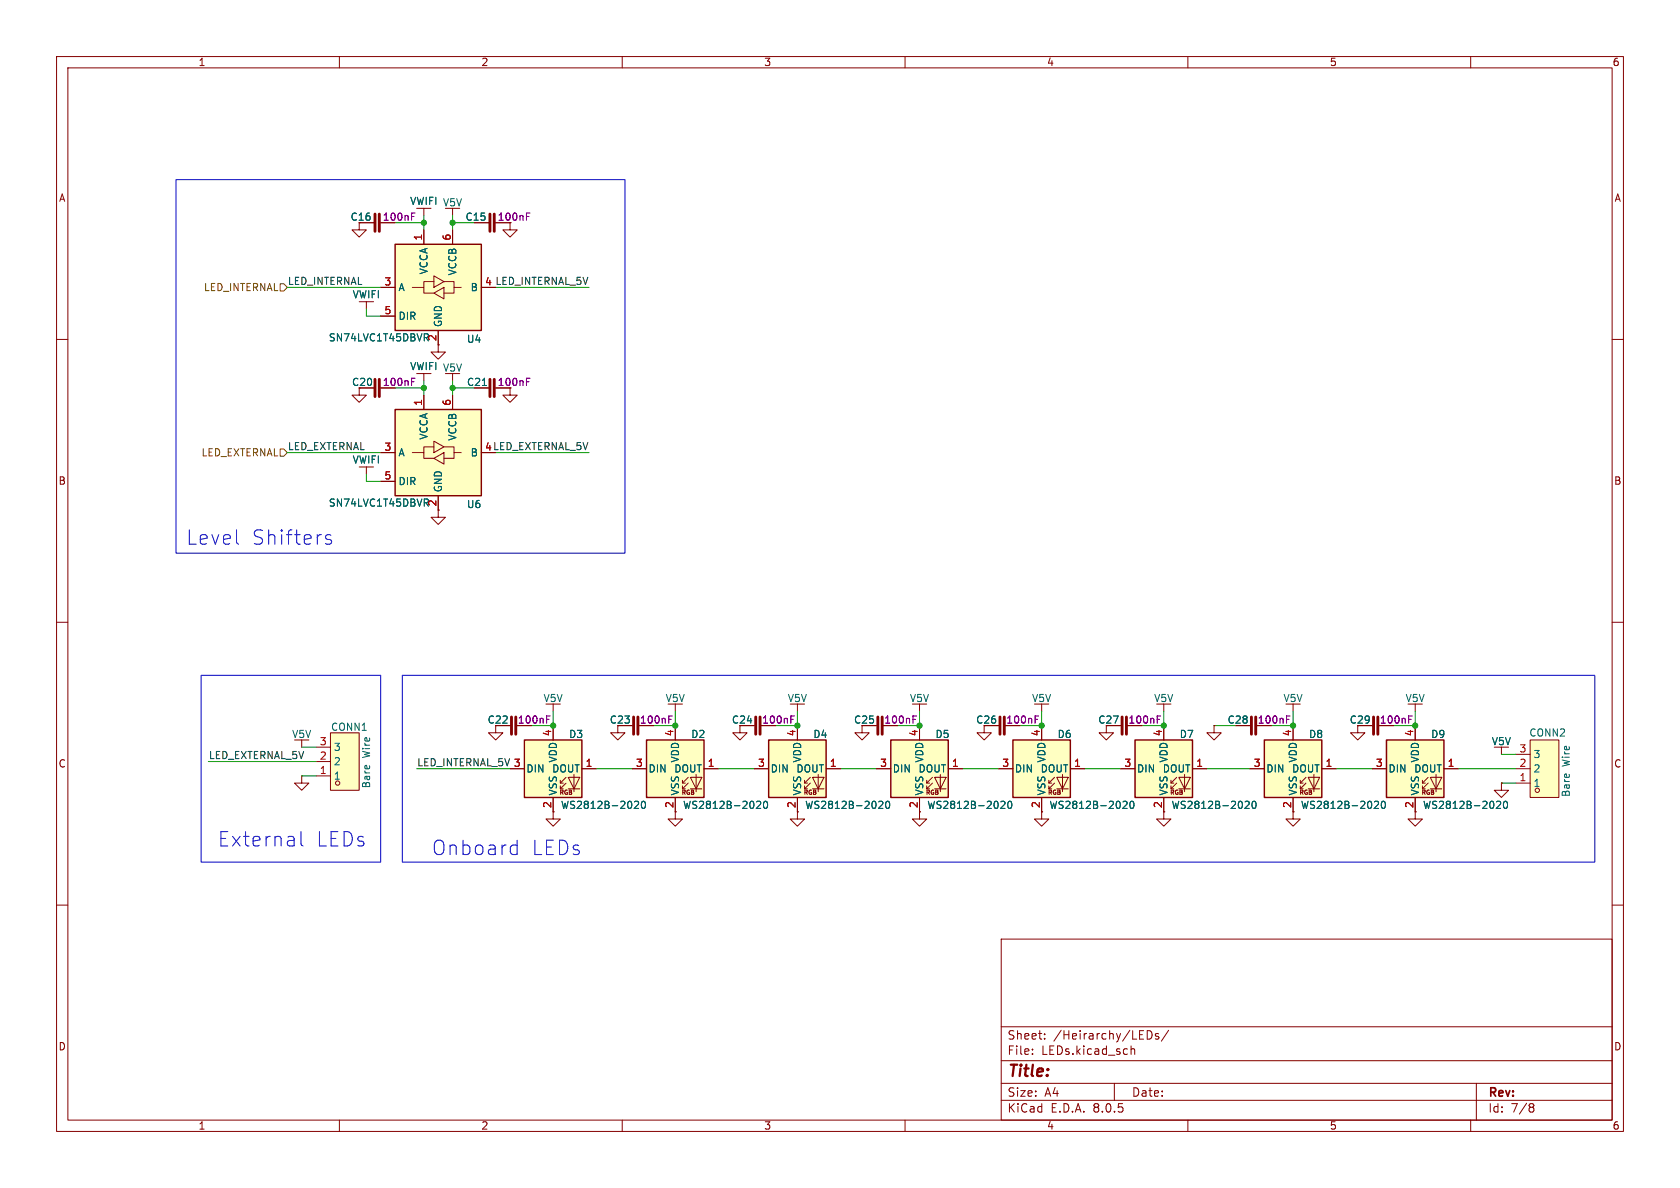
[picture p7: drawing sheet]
<svg xmlns="http://www.w3.org/2000/svg" width="297mm" height="210mm" viewBox="0 0 297 210" stroke-linecap="round" stroke-linejoin="round" font-family="sans-serif">
<g fill="none" stroke="#840000" stroke-width=".18">
<path d="M10 10h277v190h-277zM12 12h273v186h-273zM60 10v2M110 10v2M160 10v2M210 10v2M260 10v2M10 60h2M285 60h2M10 110h2M285 110h2M218.4 128.3h2.6"/>
<path d="M10 160h2M162.6 143.5v1.3h1.2l-1.2 1.3-1.3-1.3h1.3M285 160h2M177 166h108v32h-108zM60 198v2M110 198v2M160 198v2M177 194.5h108M177 191.5h108M177 187.5h108M177 181.5h108M182.5 186.3v.1"/>
<path d="M182.5 185.5v.1M184.7 183.6v.1M184.7 182.8v.1M197 191.5v3M200 184.9v1.5M200 185.5l.2-.1 .3 .1 .1 .9M202.8 182.2a.76 .76 0 0 1 .9 .7 .76 .76 0 0 1-.9 .8zM204.8 182.8l-.3-.1-.3 .2 .1 .2 .5 .2v.3h-.6M206.6 182.1l-1.3 2M210 198v2M260 198v2M261 191.5v6.5"/>
<path d="M270.6 195.1h.3l.3 .3-.3 .3M270.6 195.7h.3M270.9 195.7l.2 .2 .1 .4-.3 .3h-.3"/>
</g>
<path d="M221.2 126.7v3.1M222 126.7v3.1" fill="none" stroke="#840000" stroke-width=".51"/>
<path d="M227.4 127.2h.5M227.4 126.6h.6" fill="none" stroke="#840084" stroke-width=".18"/>
<path d="M92.7 130.8h10.2v10.2h-10.2z" fill="#ffffc2"/>
<g fill="none" stroke="#840000" stroke-width=".18">
<path d="M90.2 128.3h-2.6v1.2h1.3l-1.3 1.3-1.2-1.3h1.2M90.2 135.9h2.5M97.8 124.5v1.2M97.8 128.3v2.5M99.1 139.4h.5M99.1 138.4h.5M100.1 138.4l-1 1v-.5M100.1 137.4l-1 1v-.5M100.5 137.4h2l-1 2zM100.5 139.4h2M101.5 136.9v3.1M102.9 135.9h2.5"/>
<path d="M119.4 124.5v1.2M152.4 128.3v1.2h1.3l-1.3 1.3-1.3-1.3h1.3M198.1 128.3h-2.5v1.2h1.2l-1.2 1.3-1.3-1.3h1.3M214.6 128.3v1.2h1.3l-1.3 1.3-1.2-1.3h1.2M214.6 128.3h.1M97.8 141v3.8h1.3l-1.3 1.3-1.3-1.3h1.3"/>
</g>
<path d="M92.7 130.8h10.2v10.2h-10.2z" fill="none" stroke="#840000" stroke-width=".25"/>
<path d="M112.2 141.8l.5-.2 .2 .4-.8 .9h.8M113.5 141.8l.2-.2a.68 .68 0 0 1 .4 .7 .68 .68 0 0 1-.4 .6l-.2-.1-.1-.4z" fill="none" stroke="#006464" stroke-width=".18"/>
<path d="M90.4 126.7v3.1M91.2 126.7v3.1M198.4 126.7v3.1M199.1 126.7v3.1" fill="none" stroke="#840000" stroke-width=".51"/>
<path d="M96.6 127.2h.5M96.6 126.6h.6M204.6 127.2h.4M204.6 126.6h.6" fill="none" stroke="#840084" stroke-width=".18"/>
<path d="M200.7 130.8h10.1v10.2h-10.1z" fill="#ffffc2"/>
<path d="M198.1 135.9h2.6M205.7 128.3v2.5M207 139.4h.5M207 138.4h.5M208 138.4l-1 1v-.5M208 137.4l-1 1v-.5M208.4 137.4h2l-1 2zM208.4 139.4h2M209.4 136.9v3.1M210.8 135.9h2.6M205.7 141v2.5" fill="none" stroke="#840000" stroke-width=".18"/>
<path d="M200.7 130.8h10.1v10.2h-10.1z" fill="none" stroke="#840000" stroke-width=".25"/>
<path d="M220.1 141.8l.5-.2 .2 .4-.7 .9h.7M221.5 141.8l.1-.2a.68 .68 0 0 1 .5 .7 .68 .68 0 0 1-.5 .6l-.1-.1-.2-.4z" fill="none" stroke="#006464" stroke-width=".18"/>
<path d="M245.1 130.8h10.2v10.2h-10.2z" fill="#ffffc2"/>
<g fill="none" stroke="#840000" stroke-width=".18">
<path d="M174 128.3v1.2h1.3l-1.3 1.3-1.3-1.3h1.3M240 128.3v1.2h1.3l-1.3 1.3-1.2-1.3h1.2M242.6 135.9h2.5M250.2 124.5v1.2M250.2 128.3v2.5M251.5 139.4h.5M251.5 138.4h.5M252.5 138.4l-1 1v-.5M252.5 137.4l-1 1v-.5M252.9 137.4h2l-1 2zM252.9 139.4h2M253.9 136.9v3.1"/>
<path d="M255.3 135.9h2.5M250.2 141v2.5"/>
</g>
<path d="M245.1 130.8h10.2v10.2h-10.2z" fill="none" stroke="#840000" stroke-width=".25"/>
<path d="M264.6 141.8l.5-.2 .2 .4-.8 .9h.8M266 141.7l.1-.1a.68 .68 0 0 1 .4 .7 .68 .68 0 0 1-.4 .6 .85 .85 0 0 1-.1-1.2z" fill="none" stroke="#006464" stroke-width=".18"/>
<path d="M157.5 130.8h10.1v10.2h-10.1z" fill="#ffffc2"/>
<g fill="none" stroke="#840000" stroke-width=".18">
<path d="M141 124.5v1.2M154.9 135.9h2.6M162.6 124.5v1.2M162.6 128.3v2.5M163.8 139.4h.5M163.8 138.4h.5M164.8 138.4l-1 1v-.5M164.8 137.4l-1 1v-.5M165.2 137.4h2.1l-1.1 2zM165.2 139.4h2.1M166.2 136.9v3.1M167.6 135.9h2.6"/>
<path d="M174 128.3h2.5M141 143.5v1.3h1.2l-1.2 1.3-1.3-1.3h1.3M162.6 141v2.5M250.2 143.5v1.3h1.3l-1.3 1.3-1.3-1.3h1.3"/>
</g>
<path d="M157.5 130.8h10.1v10.2h-10.1z" fill="none" stroke="#840000" stroke-width=".25"/>
<path d="M176.9 141.8l.5-.2 .3 .4-.8 .9h.8M178.3 141.8l.2-.2a.68 .68 0 0 1 .4 .7 .68 .68 0 0 1-.4 .6l-.2-.1-.1-.4z" fill="none" stroke="#006464" stroke-width=".18"/>
<path d="M176.8 126.7v3.1M177.5 126.7v3.1" fill="none" stroke="#840000" stroke-width=".51"/>
<path d="M183 127.2h.4M183 126.6h.6" fill="none" stroke="#840084" stroke-width=".18"/>
<path d="M114.3 130.8h10.2v10.2h-10.2z" fill="#ffffc2"/>
<path d="M111.8 135.9h2.5M119.4 128.3v2.5M120.6 139.4h.6M120.6 138.4h.6M121.7 138.4l-1.1 1v-.5M121.7 137.4l-1.1 1v-.5M122 137.4h2.1l-1 2zM122 139.4h2.1M123.1 136.9v3.1M124.5 135.9h2.5M119.4 141v2.5" fill="none" stroke="#840000" stroke-width=".18"/>
<path d="M114.3 130.8h10.2v10.2h-10.2z" fill="none" stroke="#840000" stroke-width=".25"/>
<path d="M133.8 141.8l.4-.2 .3 .4-.8 .9h.8M135.1 141.8l.2-.2a.68 .68 0 0 1 .4 .7 .68 .68 0 0 1-.4 .6l-.2-.1-.1-.4z" fill="none" stroke="#006464" stroke-width=".18"/>
<path d="M135.9 130.8h10.1v10.2h-10.1z" fill="#ffffc2"/>
<g fill="none" stroke="#840000" stroke-width=".18">
<path d="M130.8 128.3h2.5M133.3 135.9h2.6M141 128.3v2.5M142.2 139.4h.5M142.2 138.4h.5M143.3 138.4l-1.1 1v-.5M143.3 137.4l-1.1 1v-.5M143.6 137.4h2.1l-1 2zM143.6 139.4h2.1M144.7 136.9v3.1M146 135.9h2.6M184.1 124.5v1.2"/>
<path d="M141 141v2.5"/>
</g>
<path d="M135.9 130.8h10.1v10.2h-10.1z" fill="none" stroke="#840000" stroke-width=".25"/>
<path d="M155.4 141.8l.4-.2 .3 .4-.8 .9h.8M156.7 141.8l.2-.2a.68 .68 0 0 1 .4 .7 .68 .68 0 0 1-.4 .6l-.2-.1-.1-.4z" fill="none" stroke="#006464" stroke-width=".18"/>
<path d="M133.6 126.7v3.1M134.4 126.7v3.1" fill="none" stroke="#840000" stroke-width=".51"/>
<path d="M139.8 127.2h.4M139.8 126.6h.6" fill="none" stroke="#840084" stroke-width=".18"/>
<path d="M179.1 130.8h10.1v10.2h-10.1z" fill="#ffffc2"/>
<path d="M152.4 128.3h2.5M176.5 135.9h2.6M184.1 128.3v2.5M185.4 139.4h.5M185.4 138.4h.5M186.4 138.4l-1 1v-.5M186.4 137.4l-1 1v-.5M186.8 137.4h2l-1 2zM186.8 139.4h2M187.8 136.9v3.1M189.2 135.9h2.6M184.1 141v3.8h1.3l-1.3 1.3-1.2-1.3h1.2" fill="none" stroke="#840000" stroke-width=".18"/>
<path d="M179.1 130.8h10.1v10.2h-10.1z" fill="none" stroke="#840000" stroke-width=".25"/>
<path d="M198.5 141.8l.5-.2 .3 .4-.8 .9h.8M199.9 141.8l.1-.2a.68 .68 0 0 1 .5 .7 .68 .68 0 0 1-.5 .6l-.1-.1-.2-.4z" fill="none" stroke="#006464" stroke-width=".18"/>
<path d="M155.2 126.7v3.1M156 126.7v3.1" fill="none" stroke="#840000" stroke-width=".51"/>
<path d="M161.4 127.2h.4M161.4 126.6h.6" fill="none" stroke="#840084" stroke-width=".18"/>
<path d="M270.5 130.8h5.1v10.2h-5.1z" fill="#ffffc2"/>
<g fill="none" stroke="#840000" stroke-width=".18">
<path d="M111.8 128.3h-2.6v1.2h1.3l-1.3 1.3-1.3-1.3h1.3M130.8 128.3v1.2h1.3l-1.3 1.3-1.3-1.3h1.3M205.7 124.5v1.2M240 128.3h2.6M265.4 138.4v1.3h1.3l-1.3 1.3-1.2-1.3h1.2M265.4 138.4h.1M265.4 132.1v1.3M268 138.4h2.5M268 135.9h2.5M268 133.4h2.5M270.5 130.8h5.1v10.2h-5.1zM119.4 143.5v1.3h1.2l-1.2 1.3-1.3-1.3h1.3"/>
<path d="M205.7 143.5v1.3h1.3l-1.3 1.3-1.2-1.3h1.2"/>
<circle cx="271.8" cy="139.7" r=".38"/>
</g>
<path d="M112 126.7v3.1M112.8 126.7v3.1M242.8 126.7v3.1M243.6 126.7v3.1" fill="none" stroke="#840000" stroke-width=".51"/>
<path d="M118.2 127.2h.4M118.2 126.6h.6M249 127.2h.5M249 126.6h.6" fill="none" stroke="#840084" stroke-width=".18"/>
<path d="M58.4 129.5h5.1v10.2h-5.1z" fill="#ffffc2"/>
<g fill="none" stroke="#840000" stroke-width=".18">
<path d="M66.3 39.4h-2.8v1.2h1.3l-1.3 1.3-1.3-1.3h1.3M74.9 36.8v1.3M80 36.8v1.3M83.8 39.4h2.8M90.2 39.4v1.2h1.2l-1.2 1.3-1.3-1.3h1.3M64.8 53.3v1.3M77.5 61v1.2h1.2l-1.2 1.3-1.3-1.3h1.3M80 66v1.3M83.8 68.6h2.8M90.2 68.6v1.3h1.2l-1.2 1.2-1.3-1.2h1.3M53.3 137.2v1.2h1.3l-1.3 1.3-1.2-1.3h1.2M53.3 137.2h.1"/>
<path d="M53.3 130.8v1.3M55.9 137.2h2.5M55.9 134.6h2.5M55.9 132.1h2.5M58.4 129.5h5.1v10.2h-5.1z"/>
<circle cx="59.7" cy="138.4" r=".38"/>
</g>
<path d="M66.3 37.8v3.1M67.1 37.8v3.1M86.6 37.8v3.1M87.4 37.8v3.1M86.6 67.1v3M87.4 67.1v3" fill="none" stroke="#840000" stroke-width=".51"/>
<path d="M85.3 68.1h.7" fill="none" stroke="#006464" stroke-width=".18"/>
<path d="M72.8 38.3h.4M72.8 37.7h.6M93.1 38.3h.4M93.1 37.7h.6M93.1 67.5h.4M93.1 66.9h.6" fill="none" stroke="#840084" stroke-width=".18"/>
<path d="M69.8 43.2h15.3v15.2h-15.3z" fill="#ffffc2"/>
<path d="M69.8 43.2h15.3v15.2h-15.3z" fill="none" stroke="#840000" stroke-width=".25"/>
<g fill="none" stroke="#840000" stroke-width=".18">
<path d="M67.3 50.8h2.5M67.3 55.9h2.5M72.9 50.8h2v1h1.8M74.9 40.6v2.6M76.7 49.8h-1.8v1M76.7 48.8l1.8 1-1.8 1zM76.7 51.8l1.8-1v2zM77.5 58.4v2.6M78.5 49.8h1.8v1h1.2M80 40.6v2.6M80.3 50.8v1h-1.8M74.9 66v1.3"/>
<path d="M77.5 90.2v1.2h1.2l-1.2 1.3-1.3-1.3h1.3"/>
</g>
<path d="M75 59h.5M75 59.7h.5M75.3 59.7l.4 .6" fill="none" stroke="#006464" stroke-width=".18"/>
<path d="M69.8 72.4h15.3v15.2h-15.3z" fill="#ffffc2"/>
<path d="M69.8 72.4h15.3v15.2h-15.3z" fill="none" stroke="#840000" stroke-width=".25"/>
<g fill="none" stroke="#840000" stroke-width=".18">
<path d="M66.3 68.6h-2.8v1.3h1.3l-1.3 1.2-1.3-1.2h1.3M74.9 69.9v2.5M76.7 79h-1.8v1M76.7 78l1.8 1-1.8 1zM78.5 79h1.8v1h1.2M80 69.9v2.5M64.8 82.6v1.2M67.3 80h2.5M67.3 85.1h2.5M72.9 80h2v1h1.8M76.7 81l1.8-1v2zM77.5 87.6v2.6"/>
<path d="M80.3 80v1h-1.8"/>
</g>
<path d="M75 88.2h.5M75 88.9h.5M75.3 88.9l.4 .6" fill="none" stroke="#006464" stroke-width=".18"/>
<path d="M66.3 67.1v3M67.1 67.1v3" fill="none" stroke="#840000" stroke-width=".51"/>
<path d="M72.8 67.5h.4M72.8 66.9h.6" fill="none" stroke="#840084" stroke-width=".18"/>
<path d="M223.5 130.8h10.2v10.2h-10.2z" fill="#ffffc2"/>
<g fill="none" stroke="#840000" stroke-width=".18">
<path d="M63.5 39.4h2.8M83.8 39.4h2.8M67.3 50.8h2.5M67.3 55.9h2.5M74.9 40.6v2.6M77.5 58.4v2.6M80 40.6v2.6M63.5 68.6h2.8M74.9 69.9v2.5M80 69.9v2.5M83.8 68.6h2.8M67.3 80h2.5"/>
<path d="M67.3 85.1h2.5M77.5 87.6v2.6M87.6 128.3h2.6M90.2 135.9h2.5M97.8 128.3v2.5M102.9 135.9h2.5M109.2 128.3h2.6M111.8 135.9h2.5M119.4 128.3v2.5M124.5 135.9h2.5M130.8 128.3h2.5M133.3 135.9h2.6"/>
<path d="M141 128.3v2.5M146 135.9h2.6M152.4 128.3h2.5M154.9 135.9h2.6M162.6 128.3v2.5M167.6 135.9h2.6M174 128.3h2.5M176.5 135.9h2.6M184.1 128.3v2.5M189.2 135.9h2.6M195.6 128.3h2.5M198.1 135.9h2.6"/>
<path d="M205.7 128.3v2.5M210.8 135.9h2.6M214.6 128.3h.1M218.4 128.3h2.6M221 135.9h2.5M228.6 124.5v1.2M228.6 128.3v2.5M229.9 139.4h.5M229.9 138.4h.5M230.9 138.4l-1 1v-.5M230.9 137.4l-1 1v-.5M231.3 137.4h2l-1 2z"/>
<path d="M231.3 139.4h2M232.3 136.9v3.1M233.7 135.9h2.5M240 128.3h2.6M242.6 135.9h2.5M250.2 128.3v2.5M255.3 135.9h2.5M265.4 138.4h.1M97.8 141v2.5M119.4 141v2.5M141 141v2.5M162.6 141v2.5"/>
<path d="M184.1 141v2.5M205.7 141v2.5M228.6 141v3.8h1.3l-1.3 1.3-1.3-1.3h1.3M250.2 141v2.5"/>
</g>
<path d="M223.5 130.8h10.2v10.2h-10.2z" fill="none" stroke="#840000" stroke-width=".25"/>
<g fill="none" stroke="#006464" stroke-width=".18">
<path d="M75 59h.5M75 59.7h.5M75.3 59.7l.4 .6M85.3 68.1h.7M75 88.2h.5M75 88.9h.5M75.3 88.9l.4 .6M112.2 141.8l.5-.2 .2 .4-.8 .9h.8M113.5 141.8l.2-.2a.68 .68 0 0 1 .4 .7 .68 .68 0 0 1-.4 .6l-.2-.1-.1-.4zM133.8 141.8l.4-.2 .3 .4-.8 .9h.8M135.1 141.8l.2-.2a.68 .68 0 0 1 .4 .7 .68 .68 0 0 1-.4 .6l-.2-.1-.1-.4zM155.4 141.8l.4-.2 .3 .4-.8 .9h.8"/>
<path d="M156.7 141.8l.2-.2a.68 .68 0 0 1 .4 .7 .68 .68 0 0 1-.4 .6l-.2-.1-.1-.4zM176.9 141.8l.5-.2 .3 .4-.8 .9h.8M178.3 141.8l.2-.2a.68 .68 0 0 1 .4 .7 .68 .68 0 0 1-.4 .6l-.2-.1-.1-.4zM198.5 141.8l.5-.2 .3 .4-.8 .9h.8M199.9 141.8l.1-.2a.68 .68 0 0 1 .5 .7 .68 .68 0 0 1-.5 .6l-.1-.1-.2-.4zM220.1 141.8l.5-.2 .2 .4-.7 .9h.7M221.5 141.8l.1-.2a.68 .68 0 0 1 .5 .7 .68 .68 0 0 1-.5 .6l-.1-.1-.2-.4zM243 141.8l.5-.2 .2 .4-.8 .9h.8M244.3 141.8l.2-.2a.68 .68 0 0 1 .4 .7 .68 .68 0 0 1-.4 .6l-.2-.1-.1-.4zM264.6 141.8l.5-.2 .2 .4-.8 .9h.8M266 141.7l.1-.1a.68 .68 0 0 1 .4 .7 .68 .68 0 0 1-.4 .6 .85 .85 0 0 1-.1-1.2z"/>
</g>
<path d="M49.5 50.2h.7l.6 .6-.6 .6h-.7zM49.5 79.4h.7l.6 .6-.6 .6h-.7z" fill="none" stroke="#725600" stroke-width=".18"/>
<path d="M31.1 31.8h79.4v66h-79.4zM58.5 94.6l-.6-.1-.4 .4 .2 .3 .8 .3 .1 .2-.1 .4-.2 .1-.8-.1M35.6 119.4h31.7v33h-31.7zM71.1 119.4h210.8v33h-210.8zM53.2 147v2.2l.4 .3M90.7 149.4l.7 .1M91.4 148.5v2.6M91.4 150.9l-.7 .2" fill="none" stroke="#0000c2" stroke-width=".18"/>
<g fill="none" stroke="#009600" stroke-width=".18">
<path d="M69.8 39.4h5.1M74.9 38.1v2.5M80 38.1v2.5M80 39.4h3.8M50.8 50.8h16.5M64.8 54.6v1.3h2.5M87.6 50.8h16.5M69.8 68.6h5.1M74.9 67.3v2.6M80 67.3v2.6M80 68.6h3.8M50.8 80h16.5"/>
<path d="M64.8 83.8v1.3h2.5M87.6 80h16.5M36.8 134.6h19.1M53.3 137.2h2.6M53.3 132.1h2.6M73.7 135.9h16.5M97.8 125.7v2.6h-3.8M105.4 135.9h6.4M119.4 125.7v2.6h-3.8M127 135.9h6.3M141 125.7v2.6h-3.8M148.6 135.9h6.3"/>
<path d="M162.6 125.7v2.6h-3.9M170.2 135.9h6.3M184.1 125.7v2.6h-3.8M191.8 135.9h6.3M205.7 125.7v2.6h-3.8M213.4 135.9h7.6M214.6 128.3h3.8M228.6 125.7v2.6h-3.8M236.2 135.9h6.4M250.2 125.7v2.6h-3.8M257.8 135.9h10.2M265.4 133.4h2.6"/>
<path d="M265.4 138.4h2.6"/>
</g>
<g fill="none" stroke="#840084" stroke-width=".18">
<path d="M72.8 38.3h.4M72.8 37.7h.6M93.1 38.3h.4M93.1 37.7h.6M72.8 67.5h.4M72.8 66.9h.6M93.1 67.5h.4M93.1 66.9h.6M96.6 127.2h.5M96.6 126.6h.6M118.2 127.2h.4M118.2 126.6h.6"/>
<path d="M139.8 127.2h.4M139.8 126.6h.6M161.4 127.2h.4M161.4 126.6h.6M183 127.2h.4M183 126.6h.6M204.6 127.2h.4M204.6 126.6h.6M227.4 127.2h.5M227.4 126.6h.6M249 127.2h.5M249 126.6h.6"/>
</g>
<g fill="#009600" stroke="#009600" stroke-width=".18">
<circle cx="141" cy="128.3" r=".46"/>
<circle cx="162.6" cy="128.3" r=".46"/>
<circle cx="184.1" cy="128.3" r=".46"/>
<circle cx="80" cy="68.6" r=".46"/>
<circle cx="119.4" cy="128.3" r=".46"/>
<circle cx="97.8" cy="128.3" r=".46"/>
<circle cx="80" cy="39.4" r=".46"/>
<circle cx="74.9" cy="39.4" r=".46"/>
<circle cx="74.9" cy="68.6" r=".46"/>
<circle cx="228.6" cy="128.3" r=".46"/>
<circle cx="250.2" cy="128.3" r=".46"/>
<circle cx="205.7" cy="128.3" r=".46"/>
</g>
<g font-size="3.5" fill="#0000c2">
<text x="32.8" y="96.5">Level</text>
<text x="44.3" y="96.5">Shifters</text>
<text x="38.4" y="149.9">External</text>
<text x="55.7" y="149.9">LEDs</text>
<text x="76.2" y="151.4">Onboard</text>
<text x="93.8" y="151.4">LEDs</text>
</g>
<text font-size="2.8" fill="#840000" x="178" y="190.9">Title:</text>
<g font-size="2.1" fill="#840000">
<text x="178" y="184">Sheet:</text>
<text x="186.2" y="184">/Heirarchy/LEDs/</text>
<text x="178" y="186.7">File:</text>
<text x="184.1" y="186.7">LEDs.kicad_sch</text>
<text x="178" y="196.9">KiCad</text>
<text x="178" y="194.1">Size:</text>
<text x="184.7" y="194.1">A4</text>
<text x="185.7" y="196.9">E.D.A.</text>
<text x="193.3" y="196.9">8.0.5</text>
<text x="200" y="194.1">Date:</text>
<text x="263" y="194.3">Rev:</text>
<text x="263" y="196.9">Id:</text>
<text x="267.1" y="196.9">7/8</text>
</g>
<g font-size="1.8" fill="#840000">
<text x="35" y="11.9">1</text>
<text x="85" y="11.9">2</text>
<text x="135" y="11.9">3</text>
<text x="185" y="11.9">4</text>
<text x="235" y="11.9">5</text>
<text x="285" y="11.9">6</text>
<text x="10.3" y="35.9">A</text>
<text x="285.3" y="35.9">A</text>
<text x="67.6" y="39.2">100nF</text>
<text x="87.9" y="39.2">100nF</text>
<text x="85.7" y="50.5">4 LED_INTERNAL_5V</text>
<text x="62.1" y="68.4">C20</text>
<text x="67.6" y="68.4">100nF</text>
<text x="87.9" y="68.4">100nF</text>
<text x="85.7" y="79.8">4 LED_EXTERNAL_5V</text>
<text x="10.3" y="85.9">B</text>
<text x="285.3" y="85.9">B</text>
<text x="86.1" y="128.1">C22</text>
<text x="91.4" y="128.1">100nF</text>
<text x="107.7" y="128.1">C23</text>
<text x="113" y="128.1">100nF</text>
<text x="129.3" y="128.1">C24</text>
<text x="134.6" y="128.1">100nF</text>
<text x="156.2" y="128.1">100nF</text>
<text x="177.8" y="128.1">100nF</text>
<text x="194.1" y="128.1">C27</text>
<text x="199.4" y="128.1">100nF</text>
<text x="222.3" y="128.1">100nF</text>
<text x="243.8" y="128.1">100nF</text>
<text x="10.3" y="135.9">C</text>
<text x="285.3" y="135.9">C</text>
<text x="97.5" y="142.9" transform="rotate(-90 97.5 142.9)">2</text>
<text x="119.1" y="142.9" transform="rotate(-90 119.1 142.9)">2</text>
<text x="183.9" y="142.9" transform="rotate(-90 183.9 142.9)">2</text>
<text x="205.5" y="142.9" transform="rotate(-90 205.5 142.9)">2</text>
<text x="228.3" y="142.9" transform="rotate(-90 228.3 142.9)">2</text>
<text x="249.9" y="142.9" transform="rotate(-90 249.9 142.9)">2</text>
<text x="10.3" y="185.9">D</text>
<text x="285.3" y="185.9">D</text>
<text x="35" y="199.9">1</text>
<text x="85" y="199.9">2</text>
<text x="135" y="199.9">3</text>
<text x="185" y="199.9">4</text>
<text x="235" y="199.9">5</text>
<text x="285" y="199.9">6</text>
</g>
<g font-size="1.8" fill="#006464">
<text x="61.9" y="39.2">C16</text>
<text x="72.4" y="36.4">VWIFI V5V</text>
<text x="72.4" y="36.4">VWIFI</text>
<text x="82.2" y="39.2">C15</text>
<text x="62.2" y="52.9">VWIFI</text>
<text x="70.4" y="51.7">A</text>
<text x="75.8" y="48.6" transform="rotate(-90 75.8 48.6)">VCCA</text>
<text x="80.9" y="48.8" transform="rotate(-90 80.9 48.8)">VCCB</text>
<text x="83.1" y="51.7">B</text>
<text x="70.4" y="56.7">DIR</text>
<text x="78.3" y="57.9" transform="rotate(-90 78.3 57.9)">GND</text>
<text x="58" y="60.6">SN74LVC1T45DBVR</text>
<text x="72.4" y="65.6">VWIFI V5V</text>
<text x="72.4" y="65.6">VWIFI</text>
<text x="82.4" y="60.8">U4</text>
<text x="82.5" y="68.4">C21</text>
<text x="75.8" y="77.8" transform="rotate(-90 75.8 77.8)">VCCA</text>
<text x="80.9" y="78" transform="rotate(-90 80.9 78)">VCCB</text>
<text x="62.2" y="82.1">VWIFI</text>
<text x="70.4" y="80.9">A</text>
<text x="83.1" y="80.9">B</text>
<text x="58" y="89.8">SN74LVC1T45DBVR</text>
<text x="70.4" y="86">DIR</text>
<text x="78.3" y="87.1" transform="rotate(-90 78.3 87.1)">GND</text>
<text x="82.4" y="90">U6</text>
<text x="96" y="124.3">V5V</text>
<text x="117.6" y="124.3">V5V</text>
<text x="139.2" y="124.3">V5V</text>
<text x="160.8" y="124.3">V5V</text>
<text x="182.4" y="124.3">V5V</text>
<text x="203.9" y="124.3">V5V</text>
<text x="226.8" y="124.3">V5V</text>
<text x="248.4" y="124.3">V5V</text>
<text x="51.5" y="130.7">V5V</text>
<text x="58.4" y="129.4">CONN1</text>
<text x="100.5" y="130.7">D3</text>
<text x="122.1" y="130.7">D2</text>
<text x="143.7" y="130.7">D4</text>
<text x="150.9" y="128.1">C25</text>
<text x="165.3" y="130.7">D5</text>
<text x="172.5" y="128.1">C26</text>
<text x="186.9" y="130.7">D6</text>
<text x="208.5" y="130.7">D7</text>
<text x="216.9" y="128.1">C28</text>
<text x="231.3" y="130.7">D8</text>
<text x="238.5" y="128.1">C29</text>
<text x="252.9" y="130.7">D9</text>
<text x="263.6" y="131.9">V5V</text>
<text x="270.3" y="130.4">CONN2</text>
<text x="58.9" y="135.5">2</text>
<text x="58.9" y="132.9">3</text>
<text x="65.6" y="134" transform="rotate(-90 65.6 134)">Wire</text>
<text x="93" y="136.8">DIN</text>
<text x="97.5" y="136.8">DOUT</text>
<text x="98.7" y="134.9" transform="rotate(-90 98.7 134.9)">VDD</text>
<text x="114.6" y="136.8">DIN</text>
<text x="119.1" y="136.8">DOUT</text>
<text x="120.2" y="134.9" transform="rotate(-90 120.2 134.9)">VDD</text>
<text x="136.1" y="136.8">DIN</text>
<text x="140.7" y="136.8">DOUT</text>
<text x="141.8" y="134.9" transform="rotate(-90 141.8 134.9)">VDD</text>
<text x="157.7" y="136.8">DIN</text>
<text x="162.3" y="136.8">DOUT</text>
<text x="163.4" y="134.9" transform="rotate(-90 163.4 134.9)">VDD</text>
<text x="179.3" y="136.8">DIN</text>
<text x="183.9" y="136.8">DOUT</text>
<text x="185" y="134.9" transform="rotate(-90 185 134.9)">VDD</text>
<text x="200.9" y="136.8">DIN</text>
<text x="205.5" y="136.8">DOUT</text>
<text x="206.6" y="134.9" transform="rotate(-90 206.6 134.9)">VDD</text>
<text x="223.8" y="136.8">DIN</text>
<text x="228.3" y="136.8">DOUT</text>
<text x="229.5" y="134.9" transform="rotate(-90 229.5 134.9)">VDD</text>
<text x="245.4" y="136.8">DIN</text>
<text x="249.9" y="136.8">DOUT</text>
<text x="251.1" y="134.9" transform="rotate(-90 251.1 134.9)">VDD</text>
<text x="271" y="136.8">2</text>
<text x="271" y="134.2">3</text>
<text x="277.7" y="135.5" transform="rotate(-90 277.7 135.5)">Wire</text>
<text x="58.9" y="138">1</text>
<text x="65.6" y="139.5" transform="rotate(-90 65.6 139.5)">Bare</text>
<text x="98.7" y="140.7" transform="rotate(-90 98.7 140.7)">VSS</text>
<text x="99.1" y="143.2">WS2812B-2020</text>
<text x="120.2" y="140.7" transform="rotate(-90 120.2 140.7)">VSS</text>
<text x="120.7" y="143.2">WS2812B-2020</text>
<text x="141.8" y="140.7" transform="rotate(-90 141.8 140.7)">VSS</text>
<text x="142.2" y="143.2">WS2812B-2020</text>
<text x="163.4" y="140.7" transform="rotate(-90 163.4 140.7)">VSS</text>
<text x="163.8" y="143.2">WS2812B-2020</text>
<text x="185" y="140.7" transform="rotate(-90 185 140.7)">VSS</text>
<text x="185.4" y="143.2">WS2812B-2020</text>
<text x="206.6" y="140.7" transform="rotate(-90 206.6 140.7)">VSS</text>
<text x="207" y="143.2">WS2812B-2020</text>
<text x="229.5" y="140.7" transform="rotate(-90 229.5 140.7)">VSS</text>
<text x="229.9" y="143.2">WS2812B-2020</text>
<text x="251.1" y="140.7" transform="rotate(-90 251.1 140.7)">VSS</text>
<text x="251.5" y="143.2">WS2812B-2020</text>
<text x="271" y="139.3">1</text>
<text x="277.7" y="141" transform="rotate(-90 277.7 141)">Bare</text>
</g>
<g font-size="1.8" fill="#a90000">
<text x="74.7" y="42.6" transform="rotate(-90 74.7 42.6)">1</text>
<text x="79.8" y="42.6" transform="rotate(-90 79.8 42.6)">6</text>
<text x="67.9" y="50.5">3</text>
<text x="85.7" y="50.5">4</text>
<text x="67.9" y="55.6">5</text>
<text x="77.2" y="60.4" transform="rotate(-90 77.2 60.4)">2</text>
<text x="74.7" y="71.8" transform="rotate(-90 74.7 71.8)">1</text>
<text x="79.8" y="71.8" transform="rotate(-90 79.8 71.8)">6</text>
<text x="67.9" y="79.8">3</text>
<text x="85.7" y="79.8">4</text>
<text x="67.9" y="84.8">5</text>
<text x="77.2" y="89.6" transform="rotate(-90 77.2 89.6)">2</text>
<text x="56.4" y="131.8">3</text>
<text x="97.5" y="130.2" transform="rotate(-90 97.5 130.2)">4</text>
<text x="119.1" y="130.2" transform="rotate(-90 119.1 130.2)">4</text>
<text x="140.7" y="130.2" transform="rotate(-90 140.7 130.2)">4</text>
<text x="162.3" y="130.2" transform="rotate(-90 162.3 130.2)">4</text>
<text x="183.9" y="130.2" transform="rotate(-90 183.9 130.2)">4</text>
<text x="205.5" y="130.2" transform="rotate(-90 205.5 130.2)">4</text>
<text x="228.3" y="130.2" transform="rotate(-90 228.3 130.2)">4</text>
<text x="249.9" y="130.2" transform="rotate(-90 249.9 130.2)">4</text>
<text x="56.4" y="136.9">1</text>
<text x="56.4" y="134.4">2</text>
<text x="90.7" y="135.6">3</text>
<text x="103.4" y="135.6">1</text>
<text x="112.3" y="135.6">3</text>
<text x="125" y="135.6">1</text>
<text x="133.9" y="135.6">3</text>
<text x="146.6" y="135.6">1</text>
<text x="155.5" y="135.6">3</text>
<text x="168.2" y="135.6">1</text>
<text x="177.1" y="135.6">3</text>
<text x="189.8" y="135.6">1</text>
<text x="198.7" y="135.6">3</text>
<text x="211.4" y="135.6">1</text>
<text x="221.5" y="135.6">3</text>
<text x="234.2" y="135.6">1</text>
<text x="243.1" y="135.6">3</text>
<text x="255.8" y="135.6">1</text>
<text x="268.5" y="135.6">2</text>
<text x="268.5" y="133.1">3</text>
<text x="140.7" y="142.9" transform="rotate(-90 140.7 142.9)">2</text>
<text x="162.3" y="142.9" transform="rotate(-90 162.3 142.9)">2</text>
<text x="268.5" y="138.2">1</text>
</g>
<g font-size="1.8" fill="#725600">
<text x="35.9" y="51.7">LED_INTERNAL</text>
<text x="35.5" y="80.9">LED_EXTERNAL</text>
</g>
<g font-size="1.8" fill="#0f0f0f">
<text x="50.8" y="50.5">LED_INTERNAL</text>
<text x="50.8" y="79.7">LED_EXTERNAL</text>
<text x="36.8" y="134.3">LED_EXTERNAL_5V</text>
<text x="73.7" y="135.5">LED_INTERNAL_5V 3</text>
</g>
<g font-size="1.1" fill="#840000">
<text x="98.8" y="140.7">RGB</text>
<text x="120.4" y="140.7">RGB</text>
<text x="142" y="140.7">RGB</text>
<text x="163.6" y="140.7">RGB</text>
<text x="185.1" y="140.7">RGB</text>
<text x="206.7" y="140.7">RGB</text>
<text x="229.6" y="140.7">RGB</text>
<text x="251.2" y="140.7">RGB</text>
</g>
</svg>
